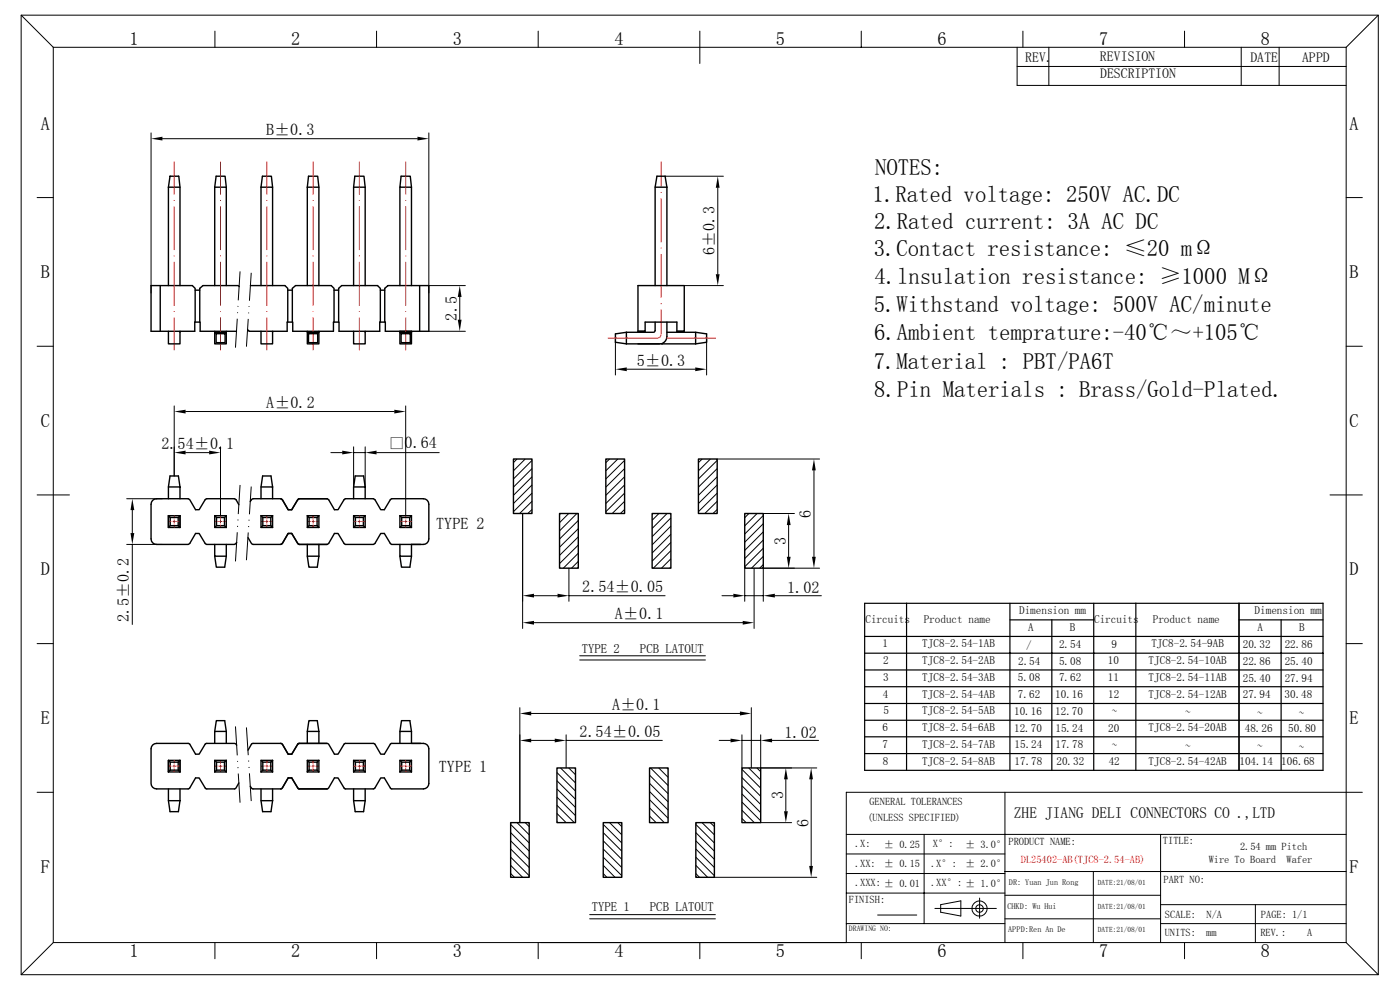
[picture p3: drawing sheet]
<svg xmlns="http://www.w3.org/2000/svg" width="297mm" height="210mm" viewBox="0 0 297 210" stroke-linecap="round" stroke-linejoin="round" font-family="sans-serif">
<g fill="none" stroke="#f00" stroke-width=".21">
<path d="M37 34.3v7M46.8 34.3v7M56.6 34.3v7M66.4 34.3v7M76.2 34.3v7M86.1 34.3v7M140.3 34.3v5.3M37 42.4v.2M37 43.8v9.2M37 54.2v.2M37 55.5v9.4M46.8 42.4v.2"/>
<path d="M46.8 43.8v9.2M46.8 54.2v.2M46.8 55.5v9.4M56.6 42.4v.2M56.6 43.8v9.2M56.6 54.2v.2M56.6 55.5v9.4M66.4 42.4v.2M66.4 43.8v9.2M66.4 54.2v.2M66.4 55.5v9.4M76.2 42.4v.2"/>
<path d="M76.2 43.8v9.2M76.2 54.2v.2M76.2 55.5v9.4M86.1 42.4v.2M86.1 43.8v9.2M86.1 54.2v.2M86.1 55.5v9.4M140.3 40.7v.2M140.3 42.1v9.3M140.3 52.5v.2M140.3 53.9v9.3M37 66v.2"/>
<path d="M37 67.4v6.9M46.8 66v.2M46.8 67.4v6.9M56.6 66v.2M56.6 67.4v6.9M66.4 66v.2M66.4 67.4v6.9M76.2 66v.2M76.2 67.4v6.9M86.1 66v.2M86.1 67.4v6.9M140.3 65.7v5.3a.79 .79 0 0 1-.9 .7h-10.5"/>
<path d="M140.3 64.3v.2M141.4 71.7h10.5M35.7 110.6h.6M36.4 110.6h.1M36.7 110.6h.6M37 109.4v.5M37 110.1v.1M37 110.3v.7M37 111.1v.1M37 111.3v.6M37.4 110.6h.1M37.7 110.6h.5"/>
<path d="M45.6 110.6h.5M46.2 110.6h.2M46.5 110.6h.6M46.8 109.4v.5M46.8 110.1v.1M46.8 110.3v.7M46.8 111.1v.1M46.8 111.3v.6M47.2 110.6h.2M47.5 110.6h.5M55.4 110.6h.5M56 110.6h.2"/>
<path d="M56.3 110.6h.6M56.6 109.4v.5M56.6 110.1v.1M56.6 110.3v.7M56.6 111.1v.1M56.6 111.3v.6M57.1 110.6h.1M57.3 110.6h.5M65.2 110.6h.5M65.9 110.6h.1M66.1 110.6h.7M66.4 109.4v.5"/>
<path d="M66.4 110.1v.1M66.4 110.3v.7M66.4 111.1v.1M66.4 111.3v.6M66.9 110.6h.1M67.1 110.6h.5M75 110.6h.6M75.7 110.6h.1M75.9 110.6h.6M76.2 109.4v.5M76.2 110.1v.1M76.2 110.3v.7"/>
<path d="M76.2 111.1v.1M76.2 111.3v.6M76.7 110.6h.1M76.9 110.6h.6M84.8 110.6h.6M85.5 110.6h.1M85.8 110.6h.6M86.1 109.4v.5M86.1 110.1v.1M86.1 110.3v.7M86.1 111.1v.1M86.1 111.3v.6"/>
<path d="M86.5 110.6h.1M86.7 110.6h.6M35.7 162.5h.6M36.4 162.5h.1M36.7 162.5h.6M37 161.3v.5M37 161.9v.2M37 162.2v.6M37 162.9v.2M37 163.2v.5M37.4 162.5h.1M37.7 162.5h.5"/>
<path d="M45.6 162.5h.5M46.2 162.5h.2M46.5 162.5h.6M46.8 161.3v.5M46.8 161.9v.2M46.8 162.2v.6M46.8 162.9v.2M46.8 163.2v.5M47.2 162.5h.2M47.5 162.5h.5M55.4 162.5h.5M56 162.5h.2"/>
<path d="M56.3 162.5h.6M56.6 161.3v.5M56.6 161.9v.2M56.6 162.2v.6M56.6 162.9v.2M56.6 163.2v.5M57.1 162.5h.1M57.3 162.5h.5M65.2 162.5h.5M65.9 162.5h.1M66.1 162.5h.7M66.4 161.3v.5"/>
<path d="M66.4 161.9v.2M66.4 162.2v.6M66.4 162.9v.2M66.4 163.2v.5M66.9 162.5h.1M67.1 162.5h.5M75 162.5h.6M75.7 162.5h.1M75.9 162.5h.6M76.2 161.3v.5M76.2 161.9v.2M76.2 162.2v.6"/>
<path d="M76.2 162.9v.2M76.2 163.2v.5M76.7 162.5h.1M76.9 162.5h.6M84.8 162.5h.6M85.5 162.5h.1M85.8 162.5h.6M86.1 161.3v.5M86.1 161.9v.2M86.1 162.2v.6M86.1 162.9v.2M86.1 163.2v.5"/>
<path d="M86.5 162.5h.1M86.7 162.5h.6"/>
</g>
<g fill="none" stroke="#000" stroke-width=".3">
<path d="M35.7 39.7h2.5v20.9M35.7 39.7v20.9M37.9 37.4h-1.8l-.4 2.3M37.9 37.4l.3 2.3M45.6 39.7h2.4v20.9M45.6 39.7l.2-2.3h2l.2 2.3M45.6 39.7v20.9M55.4 39.7h2.4v20.9M55.4 39.7l.3-2.3h1.9l.2 2.3M55.4 39.7v20.9M65.2 39.7h2.4v20.9M65.2 39.7l.2-2.3h2l.2 2.3"/>
<path d="M65.2 39.7v20.9M75 39.7h2.5v20.9M75 39.7l.3-2.3h1.9l.3 2.3M75 39.7v20.9M84.8 39.7v20.9M87.3 39.7l-.3-2.3h-1.9l-.3 2.3h2.5v20.9M139 39.7h2.5M141.5 39.7l-.4-2.3h-1.7l-.4 2.3v20.9M141.5 39.7v20.9M34 60.6v9.7M35.7 70.3v2.6h2.5v-2.6M41.4 68.3v-7.1l-.6-.6h-8.8v9.7h9.3v-2h1.2v2h7.7"/>
<path d="M41.4 61.6h1M45.6 70.5h2.4v2.4h-2.4zM45.6 70.3v.2l.2 .3M45.8 70.8h2v1.9h-2zM48 70.3l-.2 .5M50.8 60.8l-.3-.2h-7.4l-.7 .6v7.1M53.1 60.6h7.4l.5 .6v7.1M55.4 70.3v2.6h2.4v-2.6M61 61.6h1M62 68.3v-7.1l.7-.6h7.6l.6 .6v7.1M65.2 70.5h2.4v2.4h-2.4zM65.2 70.3l.2 .5"/>
<path d="M65.4 70.8h2v1.9h-2zM67.6 70.3l-.2 .5M70.9 61.6h.9M71.8 68.3v-7.1l.7-.6h7.6l.6 .6v7.1M75 70.3v2.6h2.5v-2.6M80.7 61.6h.9M81.6 68.3v-7.1l.7-.6h8.7v9.7h-9.3v-2h-1.1v2h-8.7v-2h-1.2v2h-8.6v-2h-1.2v2h-8l-.4-.4M84.8 70.5h2.5v2.4h-2.5zM84.8 70.3l.3 .5M85.1 70.8h1.9v1.9h-1.9zM87.3 70.3l-.3 .5M89 60.6v9.7"/>
<path d="M132.9 70.5v2.4M132.9 70.5l-2.3 .3v1.8l2.3 .3M135.3 70.3v-9.7h9.9v9.7h-1.6M135.3 70.3h1.6v-2h6.7v2M135.3 70.3h1.6M135.3 72.9h4.6M139 68.3v1.8l-.2 .3-5.9 .1M140.3 72.9h7.3M141.5 68.3v3.1a1.55 1.55 0 0 1-1.6 1.5h-7M141.5 70.5h6.1l2.3 .3v1.8l-2.3 .3M143.6 70.3h1.6M147.6 70.5v2.4"/>
<path d="M108.9 97.4h4v11.5h-4zM128.5 97.4h4v11.5h-4zM148.2 97.4h3.9v11.5h-3.9zM35.7 109.4v2.5h2.5M35.7 109.4v2.5l.4-.4v-1.7M35.7 109.4h2.5M35.7 109.4l.4 .4M35.7 103.3h2.5M36.1 111.5h1.7M36.1 109.8h1.7M37.8 111.5l.4 .4M38.2 109.4l-.4 .4v1.7"/>
<path d="M38.2 103.3l-.4-2.3h-1.7l-.4 2.3v2.5M38.2 103.3v2.5M38.2 109.4v2.5M45.6 109.4v2.5h2.4M45.6 115.5v2.5h2.4M45.6 118l.3 2.3h1.8l.3-2.3M45.6 109.4h2.4M45.6 109.4l.3 .4M45.9 109.8v1.7l-.3 .4M45.9 111.5h1.7M45.9 109.8h1.7M47.6 111.5l.4 .4"/>
<path d="M48 109.4l-.4 .4v1.7M48 109.4v2.5M48 115.5v2.5M50.7 107.1l-.6-1.1-.4-.2h-5.8l-.4 .2-1.3 2.1h-.7l-1.2-2.1-.4-.2h-6.7a1.16 1.16 0 0 0-1.2 1.2v7.3a1.16 1.16 0 0 0 1.2 1.2h6.7l.4-.2 1.2-2.1h.7l1.3 2.1 .4 .2h5.8l.5-.4M52.6 114l.7 1.3 .4 .2h5.9l.3-.2M55.4 109.4v2.5h2.4M55.4 109.4h2.4M55.4 109.4l.4 .4M55.4 103.3h2.4M55.8 109.8v1.7l-.4 .4M55.8 111.5h1.6M55.8 109.8h1.6"/>
<path d="M57.4 111.5l.4 .4M57.8 109.4l-.4 .4v1.7M57.8 103.3l-.3-2.3h-1.8l-.3 2.3v2.5M57.8 103.3v2.5M57.8 109.4v2.5M59.9 106l-.3-.2h-5.9l-.6 .6M59.9 106l1.2 2.1h.8l1.3-2.1M59.9 115.3l1.2-2.1h.8l1.3 2.1 .3 .2M63.2 106l.3-.2h5.9l.3 .2 1.3 2.1h.7l1.3-2.1 .3-.2h5.9l.3 .2 1.3 2.1h.7l1.3-2.1 .3-.2h6.7a1.16 1.16 0 0 1 1.2 1.2v7.3a1.16 1.16 0 0 1-1.2 1.2h-6.7l-.3-.2-1.3-2.1h-.7l-1.3 2.1-.3 .2h-5.9l-.3-.2-1.3-2.1h-.7l-1.3 2.1-.3 .2h-5.9M65.2 109.4v2.5h2.4M65.2 115.5v2.5h2.4M65.2 118l.3 2.3h1.8l.3-2.3"/>
<path d="M65.2 109.4h2.4M65.2 109.4l.4 .4M65.6 109.8v1.7l-.4 .4M65.6 111.5h1.7M65.6 109.8h1.7M67.3 111.5l.3 .4M67.6 109.4l-.3 .4v1.7M67.6 109.4v2.5M67.6 115.5v2.5M75 109.4v2.5h2.5M75 109.4h2.5M75 109.4l.4 .4"/>
<path d="M75 103.3h2.5M75.4 109.8v1.7l-.4 .4M75.4 111.5h1.7M75.4 109.8h1.7M77.1 111.5l.4 .4M77.5 109.4l-.4 .4v1.7M77.5 103.3l-.4-2.3h-1.7l-.4 2.3v2.5M77.5 103.3v2.5M77.5 109.4v2.5M84.8 109.4v2.5h2.5M84.8 115.5v2.5h2.5M84.8 118l.4 2.3h1.8l.3-2.3"/>
<path d="M84.8 109.4h2.5M84.8 109.4l.4 .4M85.2 109.8v1.7l-.4 .4M85.2 111.5h1.7M85.2 109.8h1.7M86.9 111.5l.4 .4M87.3 109.4l-.4 .4v1.7M87.3 109.4v2.5M87.3 115.5v2.5M118.7 108.9h4v11.6h-4zM138.3 108.9h4v11.6h-4zM158 108.9h3.9v11.6h-3.9z"/>
<path d="M45.6 155.2l.3-2.3h1.8l.3 2.3M48 155.2h-2.4v2.5M48 155.2v2.5M50.2 158.1l-.5-.4h-6.1l-1.4 2.3h-.7l-1.4-2.3h-6.9a1.16 1.16 0 0 0-1.2 1.1v7.4a1.16 1.16 0 0 0 1.2 1.1h6.9l1.4-2.3h.7l1.3 2.1 .4 .2h5.8l.4-.2 .6-1M59.6 157.7l.3 .2 1.2 2.1h.8l1.3-2.1M59.6 157.7h-6.1l-.9 1.4M63.5 157.7h6.1l1.4 2.3h.7l1.3-2.1 .3-.2h6.1l1.4 2.3h.7l1.4-2.3h6.9a1.16 1.16 0 0 1 1.2 1.1v7.4a1.16 1.16 0 0 1-1.2 1.1h-6.9l-1.4-2.3h-.7l-1.3 2.1-.3 .2h-6.1l-1.4-2.3h-.7l-1.4 2.3h-6.1M63.5 157.7l-.3 .2M63.5 157.7h5.9M65.2 155.2l.3-2.3h1.8l.3 2.3M67.6 155.2h-2.4v2.5M67.6 155.2v2.5"/>
<path d="M84.8 155.2l.4-2.3h1.8l.3 2.3M87.3 155.2h-2.5v2.5M87.3 155.2v2.5M35.7 167.3v2.5l.4 2.4h1.7l.4-2.4M35.7 163.7h2.5M35.7 169.8h2.5M36.1 163.4v-1.7l-.4-.4v2.4M36.1 163.4l-.4 .3M36.1 161.7h1.7M36.1 163.4h1.7M37.8 161.7v1.7l.4 .3M38.2 161.3h-2.5v2.4"/>
<path d="M38.2 161.3v2.4M38.2 167.3v2.5M38.2 161.3l-.4 .4M45.6 161.3l.3 .4v1.7M45.6 163.7h2.4M45.9 161.7h1.7M45.9 163.4h1.7M45.9 163.4l-.3 .3M47.6 161.7v1.7l.4 .3M48 161.3h-2.4v2.4M48 161.3v2.4M48 161.3l-.4 .4"/>
<path d="M53.1 166.8l.4 .5h.2h5.9M55.4 161.3l.4 .4v1.7M55.4 167.3v2.5l.3 2.4h1.8l.3-2.4M55.4 163.7h2.4M55.4 169.8h2.4M55.8 161.7h1.6M55.8 163.4h1.6M55.8 163.4l-.4 .3M57.4 161.7v1.7l.4 .3M57.8 161.3h-2.4v2.4M57.8 161.3v2.4M57.8 167.3v2.5"/>
<path d="M57.8 161.3l-.4 .4M59.6 167.3l.3-.2 1.2-2.1h.8l1.3 2.1 .3 .2M65.2 161.3l.4 .4v1.7M65.2 163.7h2.4M65.6 161.7h1.7M65.6 163.4h1.7M65.6 163.4l-.4 .3M67.3 161.7v1.7l.3 .3M67.6 161.3h-2.4v2.4M67.6 161.3v2.4M67.6 161.3l-.3 .4M75 161.3l.4 .4v1.7"/>
<path d="M75 167.3v2.5l.4 2.4h1.7l.4-2.4M75 163.7h2.5M75 169.8h2.5M75.4 161.7h1.7M75.4 163.4h1.7M75.4 163.4l-.4 .3M77.1 161.7v1.7l.4 .3M77.5 161.3h-2.5v2.4M77.5 161.3v2.4M77.5 167.3v2.5M77.5 161.3l-.4 .4M84.8 161.3l.4 .4v1.7"/>
<path d="M84.8 163.7h2.5M85.2 161.7h1.7M85.2 163.4h1.7M85.2 163.4l-.4 .3M86.9 161.7v1.7l.4 .3M87.3 161.3h-2.5v2.4M87.3 161.3v2.4M87.3 161.3l-.4 .4M108.3 174.5h4v11.6h-4zM118.2 162.9h3.9v11.6h-3.9zM128 174.5h3.9v11.6h-3.9zM137.8 162.9h3.9v11.6h-3.9z"/>
<path d="M147.6 174.5h4v11.6h-4zM157.4 162.9h4v11.6h-4z"/>
</g>
<g fill="none" stroke="#000" stroke-width=".21">
<path d="M4.5 3.2h287.9v203.6h-287.9zM4.5 3.2l6.8 6.8M11.3 10v189.9l-6.8 6.9M11.3 10h274.3M45.6 6.6v3.4M79.9 6.6v3.4M114.2 6.6v3.4M148.5 6.6v6.9M182.7 6.6v3.4M215.8 10v8.1h69.8M215.8 14.1h69.8M217 6.6v3.4"/>
<path d="M222.5 10v8.1M251.3 6.6v3.4M263.3 10v8.1M271.4 10v8.1M285.6 10v189.9M292.4 3.2l-6.8 6.8M32 28.2v33.9M34.5 29.4h54.1M91 28.2v33.9M141.1 37.4h12.4M152.3 39.8v18.4M7.9 41.9h3.4"/>
<path d="M50.9 57.6l-.4 6.1M53.3 57.9l-.4 5.9M285.6 41.9h3.4M7.9 73.4h3.4M50.3 67.6l-.3 6.1M50.4 66.3v.1M50.5 64.9v.2M52.7 67.6l-.4 5.9M52.7 66.3v.2M52.8 64.9v.2M91 60.6h7.7M91 70.3h7.7"/>
<path d="M97.5 63v4.8M130.6 71.7v7.8M133 78.3h14.5M145.2 60.6h8.3M149.9 71.7v7.8M285.6 73.4h3.4M37 86.1v14.9M39.4 96h5M39.4 87.3h44.3M46.8 94.8v14.6M70.2 96h2.4M75 96h2.5"/>
<path d="M75 94.8v8.5M77.5 94.8v8.5M79.9 96h13.3M86.1 86.1v23.3M109.7 97.4l-.8 .7M111.4 97.4l-2.5 2.5M112.9 97.7l-4 3.9M112.9 99.4l-4 3.9M129.3 97.4l-.8 .7M131.1 97.4l-2.6 2.5M132.5 97.7l-4 3.9M132.5 99.4l-4 3.9"/>
<path d="M149 97.4l-.8 .7M150.7 97.4l-2.5 2.5M152.1 97.4h21.8M152.1 97.7l-3.9 3.9M152.1 99.4l-3.9 3.9M172.7 99.8v18.3M7.9 105h6.8M26.9 105.8h7.5M26.9 115.5h7.5M28.1 108.2v4.9M28.1 115.5v17M50.3 112.9l-.3 6.2"/>
<path d="M50.4 111.5v.3M50.5 110.2v.2M50.9 102.9l-.4 6.2M52.7 112.9l-.4 5.9M52.7 111.6v.2M52.8 110.2v.2M53.3 103.2l-.4 5.9M110.9 108.9v24.4M112.9 101.1l-4 4M112.9 102.9l-4 3.9M112.9 104.6l-4 3.9M112.9 106.3l-2.7 2.6"/>
<path d="M112.9 108.1l-.9 .8M118.9 108.9l-.2 .2M120.6 108.9l-1.9 2M122.4 108.9l-3.7 3.7M122.7 110.4l-4 3.9M122.7 112.1l-4 4M122.7 113.9l-4 3.9M122.7 115.6l-4 3.9M122.7 117.3l-3.2 3.2M122.7 119.1l-1.5 1.4M132.5 101.1l-4 4M132.5 102.9l-4 3.9"/>
<path d="M132.5 104.6l-4 3.9M132.5 106.3l-2.6 2.6M132.5 108.1l-.9 .8M139.8 108.9l-1.5 1.5M141.5 108.9l-3.2 3.2M142.3 109.9l-4 3.9M142.3 111.6l-4 4M142.3 113.3l-4 4M142.3 115.1l-4 3.9M142.3 116.8l-3.7 3.7M142.3 118.5l-2 2M152.1 101.1l-3.9 4"/>
<path d="M152.1 102.9l-3.9 3.9M152.1 104.6l-3.9 3.9M152.1 106.3l-2.6 2.6M152.1 108.1l-.8 .8M158.9 108.9l-.9 .9M160.6 108.9l-2.6 2.6M161.9 108.9h6.6M161.9 109.3l-3.9 4M161.9 111.1l-3.9 3.9M161.9 112.8l-3.9 4M161.9 114.6l-3.9 3.9M161.9 116.3l-3.9 3.9"/>
<path d="M161.9 118l-2.5 2.5M161.9 119.8l-.7 .7M167.3 111.4v6.7M282.2 105h6.8M7.9 136.5h3.4M113.3 126.4h5M113.3 132.1h44.3M120.7 120.5v7.1M120.7 126.4h20.4M123 139.1h26.6M123 140h26.6M142.3 120.3l-.2 .2"/>
<path d="M153.2 126.4h2.4M158 126.4h3.9M158 120.5v7.1M160 120.5v12.8M164.4 126.4h9.8M173.9 120.5h-12v7.1M285.6 136.5h3.4M50 154.1l.3 6.1M52.3 154.3l.4 5.9M110.3 150.1v24.4M112.7 157.1h5M112.7 151.3h44.3"/>
<path d="M120.1 155.9v7M120.1 157.1h20.4M152.6 157.1h2.4M157.4 157.1h4M157.4 155.9v7M159.4 150.1v12.8M161.4 155.9v7h11.9M163.8 157.1h9.9M7.9 168.1h3.4M50.4 161.4v.2M50.5 162.7v.2M50.5 164.1l.4 6.2"/>
<path d="M52.7 161.3v.2M52.8 162.7v.2M52.9 164l.4 5.9M108.3 174.9l4 3.9M108.3 176.6l4 4M108.3 178.4l4 3.9M109.7 174.5l2.6 2.6M111.4 174.5l.9 .8M118.2 163.9l3.9 3.9M118.2 165.6l3.9 3.9M118.2 167.3l3.9 4M118.2 169.1l3.9 3.9"/>
<path d="M118.2 170.8l3.6 3.7M118.2 172.6l1.9 1.9M118.2 174.3l.2 .2M118.9 162.9l3.2 3.2M120.6 162.9l1.5 1.4M128 174.9l3.9 3.9M128 176.6l3.9 4M128 178.4l3.9 3.9M129.3 174.5l2.6 2.6M131.1 174.5l.8 .8M137.8 164.4l3.9 4M137.8 166.2l3.9 3.9"/>
<path d="M137.8 167.9l3.9 3.9M137.8 169.6l3.9 4M137.8 171.4l3.1 3.1M137.8 173.1l1.4 1.4M138 162.9l3.7 3.7M139.7 162.9l2 2M141.5 162.9l.2 .3M147.6 174.9l4 3.9M147.6 176.6l4 4M147.6 178.4l4 3.9M148.9 174.5l2.7 2.6M150.7 174.5l.9 .8"/>
<path d="M157.4 163.2l4 4M157.4 164.9l4 4M157.4 166.7l4 3.9M157.4 168.4l4 4M157.4 170.1l4 4M157.4 171.9l2.6 2.6M157.4 173.6l.9 .9M158.8 162.9l2.6 2.5M160.6 162.9l.8 .8M161.4 174.5h6.5M166.7 165.3v6.8M172.1 165.3v18.4"/>
<path d="M179.5 177h106.1M196 177v18.9M213.2 168.1v31.8M246.2 177v22.9M289 168.1h-109.5v31.8h-64.8M11.3 199.9h274.3M45.6 199.9v3.5M79.9 199.9v3.5M108.3 180.1l4 3.9M108.3 181.8l4 4M108.3 183.6l2.6 2.5M108.3 185.3l.8 .8"/>
<path d="M114.2 199.9v3.5M125.1 194.9h26.7M125.1 194h26.7M128 180.1l3.9 3.9M128 181.8l3.9 4M128 183.6l2.5 2.5M128 185.3l.7 .8M147.6 180.1l4 3.9M147.6 181.8l4 4M147.6 183.6l2.5 2.5M147.6 185.3l.8 .8M148.5 199.9v3.5"/>
<path d="M151.6 186.1h21.7M179.5 181.1h33.7M179.5 185.3h33.7M179.5 189.4h33.7M179.5 195.9h33.7M182.7 199.9v3.5M186.2 194.1h8.3M198.3 192.7h13.1M199.6 191.9l4.2-.8v3.2l-4.2-.8zM207.8 190.5v4.3M213.2 184.9h72.4M213.2 189.9h33"/>
<path d="M213.2 194.9h33M217 199.9v3.5M231.9 184.9v15M246.2 195.9h39.4M246.2 191.9h39.4M251.3 199.9v3.5M266.3 191.9v8M285.6 199.9l6.8 6.9"/>
<circle cx="207.8" cy="192.7" r=".81"/>
<circle cx="207.8" cy="192.7" r="1.62"/>
</g>
<g fill="#000">
<path d="M32 29.4l2.5-.4v.8zM88.6 29l2.4 .4-2.4 .4zM152.3 37.4l.4 2.4h-.9zM151.8 58.2h.9l-.4 2.4zM97.5 60.6l.4 2.4h-.8zM97.1 67.8h.8l-.4 2.5zM130.6 78.3l2.4-.4v.8zM147.5 77.9l2.4 .4-2.4 .4zM37 96l2.4-.4v.8zM37 87.3l2.4-.4v.8zM44.4 95.6l2.4 .4-2.4 .4zM72.6 95.6l2.4 .4-2.4 .4z"/>
<path d="M77.5 96l2.4-.4v.8zM83.7 86.9l2.4 .4-2.4 .4zM172.7 97.4l.4 2.4h-.8zM28.1 105.8l.4 2.4h-.8zM27.7 113.1h.8l-.4 2.4zM167.3 108.9l.4 2.5h-.8zM166.9 118.1h.8l-.4 2.4zM172.3 118.1h.8l-.4 2.4zM110.9 126.4l2.4-.5v.8zM110.9 132.1l2.4-.4v.8zM118.3 125.9l2.4 .5-2.4 .3zM155.6 125.9l2.4 .5-2.4 .3z"/>
<path d="M157.6 131.7l2.4 .4-2.4 .4zM161.9 126.4l2.5-.5v.8zM110.3 157.1l2.4-.4v.8zM110.3 151.3l2.4-.4v.9zM117.7 156.7l2.4 .4-2.4 .4zM155 156.7l2.4 .4-2.4 .4zM157 150.9l2.4 .4-2.4 .5zM161.4 157.1l2.4-.4v.8zM166.3 172.1h.8l-.4 2.4zM166.7 162.9l.4 2.4h-.8zM172.1 162.9l.4 2.4h-.8zM171.7 183.7h.8l-.4 2.4z"/>
</g>
<g fill="none" stroke="#000" stroke-width=".25">
<path d="M183.4 138.6h97.3M183.4 135h97.3M192.3 127.9v35.5M214.2 128v35.4M214.2 131.5h17.8M223.1 131.4v32M232 128v35.4M241 127.9v35.5M262.8 127.9v35.5M262.8 131.5h17.9M271.8 131.4v32M280.7 127.9v35.5h-97.3v-35.4h97.3"/>
<path d="M183.4 156.3h97.3M183.4 159.9h97.3M183.4 142.1h97.3M183.4 145.7h97.3M183.4 149.2h97.3M183.4 152.8h97.3"/>
</g>
<g font-size="4.8">
<text x="185.6" y="37">NOTES:</text>
<text x="185.1" y="42.8">1.Rated voltage: 250V AC.DC</text>
<text x="185.4" y="48.5">2.Rated current: 3A AC DC</text>
<text x="185.4" y="54.3">3.Contact resistance: ≤20 mΩ</text>
<text x="185.5" y="60.2">4.lnsulation resistance: ≥1000 MΩ</text>
<text x="185.4" y="66.3">5.Withstand voltage: 500V AC/minute</text>
<text x="185.4" y="72.1">6.Ambient temprature:-40℃～+105℃</text>
<text x="185.4" y="78.2">7.Material : PBT/PA6T</text>
<text x="185.5" y="84.2">8.Pin Materials : Brass/Gold-Plated.</text>
</g>
<g font-size="3.9">
<text x="27.5" y="9.7">1</text>
<text x="61.8" y="9.7">2</text>
<text x="96.1" y="9.7">3</text>
<text x="130.3" y="9.7">4</text>
<text x="164.6" y="9.7">5</text>
<text x="198.9" y="9.7">6</text>
<text x="233.2" y="9.7">7</text>
<text x="267.5" y="9.7">8</text>
<text x="8.6" y="27.5">A</text>
<text x="286.3" y="27.5">A</text>
<text x="8.6" y="59">B</text>
<text x="286.3" y="59">B</text>
<text x="8.6" y="90.6">C</text>
<text x="286.3" y="90.6">C</text>
<text x="8.6" y="122">D</text>
<text x="286.3" y="122">D</text>
<text x="8.6" y="153.6">E</text>
<text x="286.3" y="153.6">E</text>
<text x="8.6" y="185.1">F</text>
<text x="286.3" y="185.1">F</text>
<text x="27.5" y="202.9">1</text>
<text x="61.8" y="202.9">2</text>
<text x="96.1" y="203">3</text>
<text x="130.3" y="202.9">4</text>
<text x="164.6" y="202.9">5</text>
<text x="198.9" y="203">6</text>
<text x="233.2" y="202.9">7</text>
<text x="267.5" y="203">8</text>
</g>
<g font-size="3.4">
<text x="56.4" y="28.7">B±0.3</text>
<text x="151.6" y="54.1" transform="rotate(-90 151.6 54.1)">6±0.3</text>
<text x="96.9" y="68" transform="rotate(-90 96.9 68)">2.5</text>
<text x="135.1" y="77.6">5±0.3</text>
<text x="56.5" y="86.6">A±0.2</text>
<text x="34.2" y="95.3">2.54±0.1</text>
<text x="85.8" y="95.1">0.64</text>
<text x="92.5" y="112.2">TYPE 2</text>
<text x="172" y="109.8" transform="rotate(-90 172 109.8)">6</text>
<text x="166.7" y="115.6" transform="rotate(-90 166.7 115.6)">3</text>
<text x="123.5" y="125.6">2.54±0.05</text>
<text x="167" y="125.7">1.02</text>
<text x="130.4" y="131.4">A±0.1</text>
<text x="27.3" y="132" transform="rotate(-90 27.3 132)">2.5±0.2</text>
<text x="129.8" y="150.6">A±0.1</text>
<text x="122.9" y="156.4">2.54±0.05</text>
<text x="166.4" y="156.5">1.02</text>
<text x="93.1" y="163.7">TYPE 1</text>
<text x="166.1" y="169.5" transform="rotate(-90 166.1 169.5)">3</text>
<text x="171.5" y="175.3" transform="rotate(-90 171.5 175.3)">6</text>
</g>
<g font-size="3.3">
<text x="85.4" y="95.4" transform="rotate(-90 85.4 95.4)">□</text>
<text x="215.1" y="173.6">ZHE JIANG DELI CONNECTORS CO .,LTD</text>
</g>
<g font-size="2.9">
<text x="217.5" y="13.1">REV.</text>
<text x="233.3" y="13">REVISION</text>
<text x="233.4" y="16.5">DESCRIPTION</text>
<text x="265.3" y="13.3">DATE</text>
<text x="276.2" y="13.2">APPD</text>
</g>
<g font-size="2.7">
<text x="123.4" y="138.4">TYPE 2</text>
<text x="135.8" y="138.4">PCB LATOUT</text>
<text x="125.5" y="193.3">TYPE 1</text>
<text x="137.9" y="193.3">PCB LATOUT</text>
</g>
<g font-size="2.4">
<text x="216.2" y="130.3">Dimension mm</text>
<text x="266.1" y="130.3">Dimension mm</text>
<text x="183.6" y="132.2">Circuits</text>
<text x="187.2" y="137.3">1</text>
<text x="195.7" y="137.3">TJC8-2.54-1AB</text>
<text x="196" y="132.2">Product name</text>
<text x="217.7" y="137.6">/</text>
<text x="218.1" y="133.9">A</text>
<text x="224.7" y="137.4">2.54</text>
<text x="227" y="133.9">B</text>
<text x="232.1" y="132.2">Circuits</text>
<text x="235.8" y="137.4">9</text>
<text x="244.3" y="137.3">TJC8-2.54-9AB</text>
<text x="244.6" y="132.2">Product name</text>
<text x="263.7" y="137.5">20.32</text>
<text x="266.7" y="133.9">A</text>
<text x="272.5" y="137.5">22.86</text>
<text x="275.6" y="133.9">B</text>
<text x="187.4" y="140.9">2</text>
<text x="195.7" y="140.9">TJC8-2.54-2AB</text>
<text x="216" y="141">2.54</text>
<text x="224.7" y="141">5.08</text>
<text x="235" y="140.9">10</text>
<text x="243.7" y="140.9">TJC8-2.54-10AB</text>
<text x="263.7" y="141">22.86</text>
<text x="272.5" y="141">25.40</text>
<text x="187.3" y="148">4</text>
<text x="187.3" y="144.4">3</text>
<text x="195.7" y="144.4">TJC8-2.54-3AB</text>
<text x="195.7" y="148">TJC8-2.54-4AB</text>
<text x="215.9" y="144.5">5.08</text>
<text x="215.9" y="148.1">7.62</text>
<text x="223.9" y="148.1">10.16</text>
<text x="224.7" y="144.5">7.62</text>
<text x="235" y="144.4">11</text>
<text x="235.1" y="148">12</text>
<text x="243.7" y="144.4">TJC8-2.54-11AB</text>
<text x="243.7" y="148">TJC8-2.54-12AB</text>
<text x="263.7" y="144.6">25.40</text>
<text x="263.7" y="148.1">27.94</text>
<text x="272.5" y="148.1">30.48</text>
<text x="272.5" y="144.6">27.94</text>
<text x="187.2" y="155.1">6</text>
<text x="187.4" y="151.6">5</text>
<text x="195.7" y="151.6">TJC8-2.54-5AB</text>
<text x="195.7" y="155.1">TJC8-2.54-6AB</text>
<text x="215.1" y="155.2">12.70</text>
<text x="215.1" y="151.6">10.16</text>
<text x="223.9" y="151.6">12.70</text>
<text x="223.9" y="155.2">15.24</text>
<text x="235.1" y="155.2">20</text>
<text x="235.9" y="152.6">~</text>
<text x="243.7" y="155.1">TJC8-2.54-20AB</text>
<text x="251.4" y="152.8">~</text>
<text x="264.1" y="155.3">48.26</text>
<text x="266.7" y="152.9">~</text>
<text x="273.3" y="155.2">50.80</text>
<text x="275.5" y="153">~</text>
<text x="187.2" y="158.6">7</text>
<text x="195.7" y="158.6">TJC8-2.54-7AB</text>
<text x="215.2" y="158.8">15.24</text>
<text x="223.9" y="158.8">17.78</text>
<text x="235.9" y="159.7">~</text>
<text x="251.4" y="159.9">~</text>
<text x="266.7" y="160">~</text>
<text x="275.5" y="160.1">~</text>
<text x="187.3" y="162.2">8</text>
<text x="195.7" y="162.2">TJC8-2.54-8AB</text>
<text x="215.2" y="162.3">17.78</text>
<text x="224.1" y="162.3">20.32</text>
<text x="235.2" y="162.2">42</text>
<text x="243.7" y="162.2">TJC8-2.54-42AB</text>
<text x="262.9" y="162.3">104.14</text>
<text x="271.8" y="162.3">106.68</text>
</g>
<g font-size="2.2">
<text x="184.4" y="170.7">GENERAL TOLERANCES</text>
<text x="181.4" y="179.7">.X:</text>
<text x="184" y="174.2">(UNLESS SPECIFIED)</text>
<text x="187.5" y="179.8">± 0.25</text>
<text x="197.9" y="179.7">X°:</text>
<text x="204.7" y="179.8">± 3.0°</text>
<text x="214" y="179.3">PRODUCT NAME:</text>
<text x="246.7" y="179.1">TITLE:</text>
<text x="181.4" y="183.9">.XX:</text>
<text x="187.5" y="184">± 0.15</text>
<text x="197.5" y="183.9">.X°:</text>
<text x="204.7" y="184">± 2.0°</text>
<text x="256.4" y="183">Wire To Board</text>
<text x="263.1" y="180.4">2.54 mm Pitch</text>
<text x="272.9" y="183">Wafer</text>
<text x="180.1" y="191.6">FINISH:</text>
<text x="181.4" y="188">.XXX: ± 0.01</text>
<text x="197.5" y="188">.XX°: ± 1.0°</text>
<text x="246.8" y="187.2">PART NO:</text>
<text x="247.1" y="194.7">SCALE:</text>
<text x="255.9" y="194.7">N/A</text>
<text x="267.5" y="194.7">PAGE: 1/1</text>
<text x="247.1" y="198.6">UNITS:</text>
<text x="255.9" y="198.6">mm</text>
<text x="267.4" y="198.6">REV.:</text>
<text x="277.3" y="198.6">A</text>
</g>
<text font-size="2.2" fill="#f00" x="216.6" y="183.1">DL25402-AB(TJC8-2.54-AB)</text>
<g font-size="1.7">
<text x="214" y="187.7">DR: Yuan Jun Rong</text>
<text x="180.1" y="197.4">DRAWING NO:</text>
<text x="213.7" y="192.8">CHKD: Wu Hui</text>
<text x="213.9" y="197.7">APPD:Ren An De</text>
</g>
<g font-size="1.6">
<text x="232.9" y="187.7">DATE:21/08/01</text>
<text x="232.9" y="197.7">DATE:21/08/01</text>
<text x="232.9" y="192.7">DATE:21/08/01</text>
</g>
</svg>
